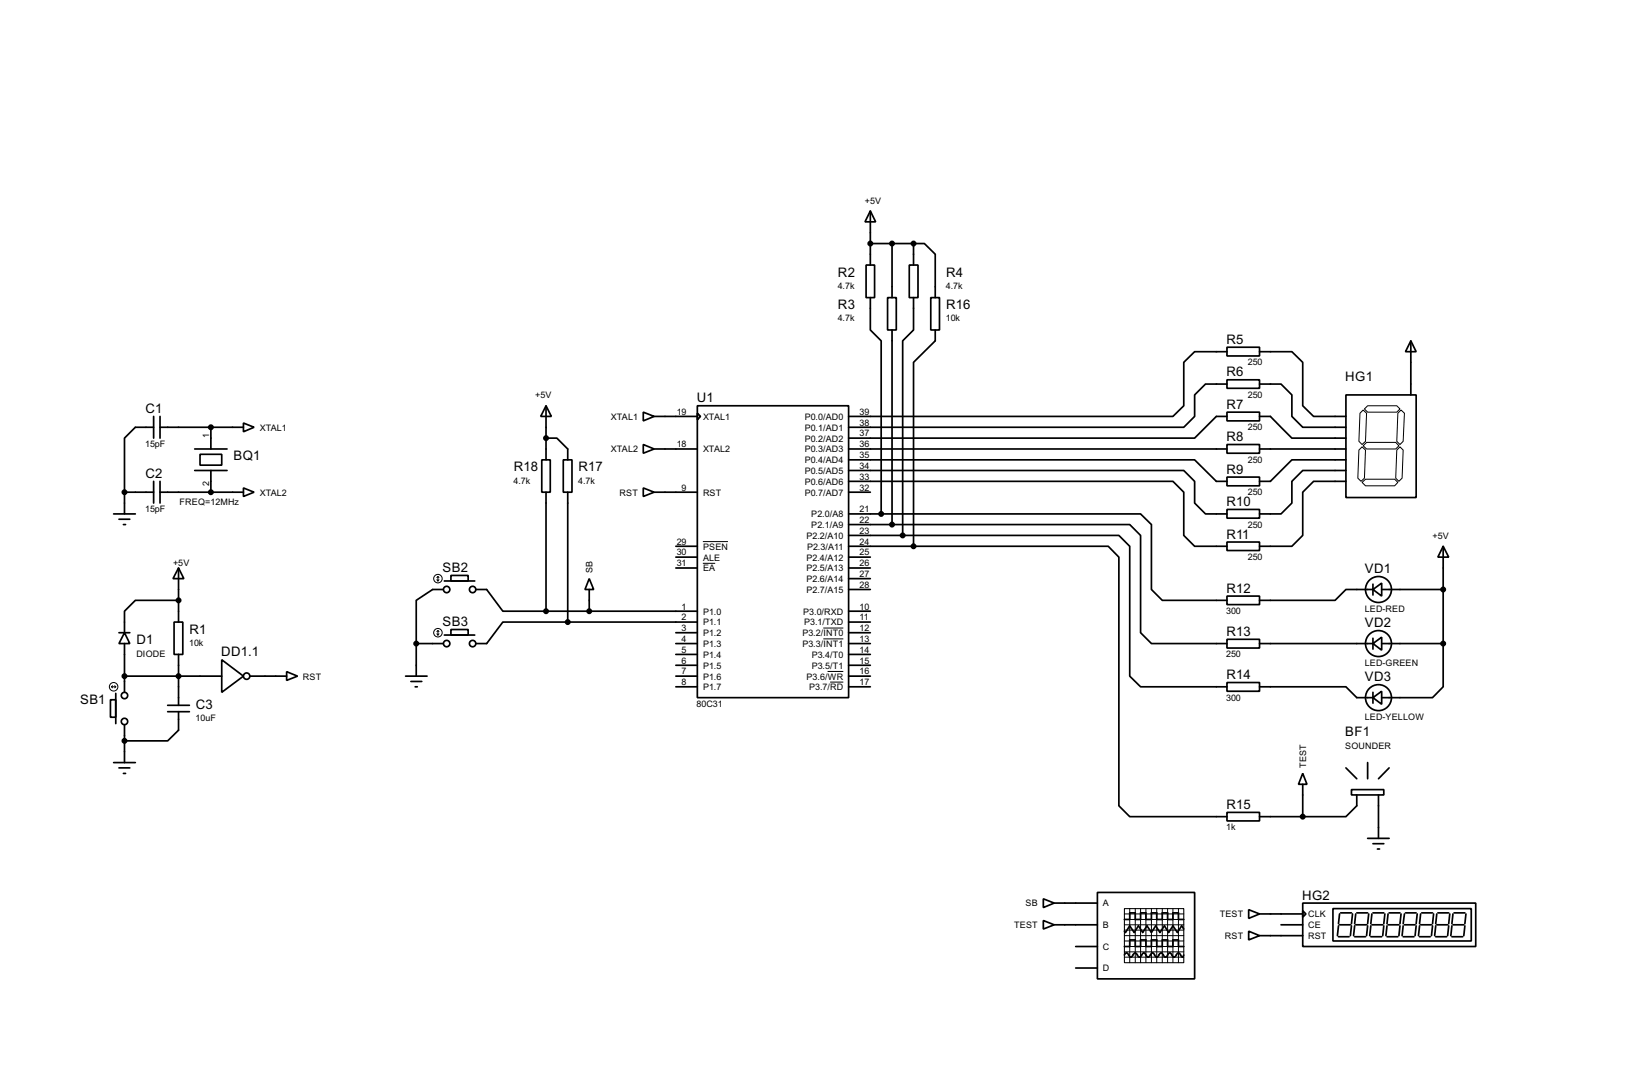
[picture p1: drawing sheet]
<svg xmlns="http://www.w3.org/2000/svg" width="383mm" height="256mm" viewBox="0 0 383 256" stroke-linecap="round" stroke-linejoin="round" font-family="sans-serif">
<g fill="none" stroke="#000" stroke-width=".4">
<path d="M204.5 49.6l1.3 2.5h-2.5zM204.5 49.6v12.7M204.5 57.2h10.2M209.6 57.2v12.7M214.7 57.2h2.5l2.6 2.5v10.2M214.7 57.2v5.1M203.5 62.3h2v7.6h-2zM204.5 69.9v7.6l2.6 2.6v40.6M208.6 69.9h2v7.6h-2zM209.6 77.5v45.7M213.7 62.3h2v7.6h-2zM214.7 69.9v7.6l-2.6 2.6v45.7"/>
<path d="M218.7 69.9h2.1v7.6h-2.1zM219.8 77.5v2.6l-5.1 5v43.2M36.1 97.8v5.1M37.6 97.8v5.1M57.2 99.4l2.5 1-2.5 1zM128.3 95.3l1.3 2.5h-2.5zM128.3 95.3v12.7M151.2 96.8l2.5 1-2.5 1.1zM153.7 97.8h10.2M163.9 95.3h35.5v68.6h-35.5zM163.9 97.1l.7 .7-.7 .8zM288.3 81.6h7.7v2h-7.7z"/>
<path d="M288.3 89.2h7.7v2h-7.7zM288.3 96.8h7.7v2.1h-7.7zM288.3 82.6h-7.6l-2.5 2.5v10.2l-2.6 2.5h-76.2M288.3 90.2h-5l-2.6 2.6v5l-2.5 2.6h-78.8M288.3 97.8h-2.5l-5.1 5.1h-81.3M296 97.8h2.5l5.1 5.1h12.7M296 90.2h5l2.6 2.6v5l2.5 2.6h10.2M296 82.6h7.6l2.5 2.5v10.2l2.6 2.5h7.6M316.3 92.8h16.5v24.1h-16.5zM331.5 80.1l1.3 2.5h-2.5zM331.5 80.1v12.7M29.3 115.6h6.8"/>
<path d="M29.3 115.6v5.1M36.1 100.4h-4.3l-2.5 2.5v12.7M36.1 113.1v5.1M37.6 100.4h19.6M37.6 115.6h19.6M37.6 113.1v5.1M45.8 105.5h7.6M45.8 110.5h7.6M47 106.7h5.1v2.6h-5.1zM49.6 100.4v5.1M49.6 110.5v5.1M57.2 114.6l2.5 1-2.5 1z"/>
<path d="M127.3 108h2v7.6h-2zM128.3 102.9h2.6l2.5 2.6v2.5M128.3 115.6v28M132.4 108h2v7.6h-2zM133.4 115.6v30.5M151.2 104.4l2.5 1.1-2.5 1zM151.2 114.6l2.5 1-2.5 1zM153.7 115.6h10.2M153.7 105.5h10.2M199.4 108h81.3l5.1 5.1h2.5M199.4 110.5h78.8l2.5 2.6v5.1l2.6 2.5h5M199.4 113.1h76.2l2.6 2.5v10.2l2.5 2.5h7.6"/>
<path d="M199.4 115.6h5.1M199.4 105.5h88.9M288.3 104.4h7.7v2.1h-7.7zM288.3 112.1h7.7v2h-7.7zM288.3 119.7h7.7v2h-7.7zM296 105.5h20.3M316.3 108h-12.7l-5.1 5.1h-2.5M316.3 110.5h-10.2l-2.5 2.6v5.1l-2.6 2.5h-5M316.3 113.1h-7.6l-2.6 2.5v10.2l-2.5 2.5h-7.6M26.7 120.7h5.1M28 122h2.5M29 123.2h.5"/>
<path d="M42 133.4l1.2 2.5h-2.5zM42 133.4v12.7M104.2 138.5h-2.5l-3.9 2.5v10.2M104.4 136.5h7.2M106 135.2h4v1.3h-4zM111.8 138.5h2.6l3.8 5.1h10.1M138.5 135.9l1 2.6h-2zM138.5 138.5v5.1M158.8 128.3h5.1M158.8 130.9h5.1M158.8 133.4h5.1M199.4 120.7h7.7"/>
<path d="M199.4 123.2h10.2M199.4 125.8h12.7M199.4 138.5h5.1M199.4 128.3h15.3M199.4 130.9h5.1M199.4 133.4h5.1M199.4 135.9h5.1M207.1 120.7h60.9l2.6 2.5v15.3l2.5 2.5h15.2M209.6 123.2h55.9l2.5 2.6v22.8l2.6 2.6h17.7M212.1 125.8h50.8l2.6 2.5v30.5l2.5 2.5h20.3M214.7 128.3h45.7l2.5 2.6v58.4l2.6 2.5h22.8M288.3 127.3h7.7v2h-7.7z"/>
<path d="M322.6 138.5l2.1-1.5v3zM322.6 138.5h-6.3l-2.6 2.5h-17.7M322.6 137.2v2.6M324.7 138.5h14.4M339.1 128.3l1.3 2.6h-2.5zM339.1 128.3v22.9M28 148.6h2.5M29.3 148.6l1.2 2.6h-2.5zM29.3 151.2v11.4M29.3 158.8h22.8M40.9 146.1h2.1v7.6h-2.1zM42 141h-10.2l-2.5 2.6v5"/>
<path d="M42 153.7v12M52.1 155l5.1 3.8-5.1 3.8zM58.7 158.8h8.7M67.4 157.8l2.5 1-2.5 1zM95.3 158.8h5.1M97.8 151.2h6.4M97.8 151.2v7.6M104.4 149.2h7.2M106 147.9h4v1.3h-4zM128.3 143.6h35.6M133.4 146.1h-15.2l-3.8 5.1h-2.6M133.4 146.1h30.5"/>
<path d="M158.8 151.2h5.1M158.8 158.8h5.1M158.8 148.6h5.1M158.8 153.7h5.1M158.8 156.3h5.1M199.4 151.2h5.1M199.4 158.8h5.1M199.4 146.1h5.1M199.4 143.6h5.1M199.4 148.6h5.1M199.4 153.7h5.1M199.4 156.3h5.1"/>
<path d="M288.3 140h7.7v2h-7.7zM288.3 150.2h7.7v2h-7.7zM296 151.2h26.6M322.6 151.2l2.1-1.5v3zM322.6 149.9v2.6M324.7 151.2h14.4M339.1 151.2v10.1l-2.5 2.6h-11.9M26 164.4h1.2v4.1h-1.2zM26.7 179.1h5.1M27.2 162.9v7.1M29.3 170.2v8.9M39.4 167.2h5.1"/>
<path d="M39.4 165.7h5.1M42 167.2v4.3l-2.6 2.5h-10.1M96.6 160.1h2.5M97.6 161.3h.5M158.8 161.3h5.1M199.4 161.3h5.1M288.3 160.3h7.7v2.1h-7.7zM296 161.3h20.3l2.5 2.6h3.8M321.4 179.1v3.8M322.6 163.9l2.1-1.5v3zM322.6 162.6v2.6M28 180.4h2.5"/>
<path d="M29 181.7h.5M288.3 190.8h7.7v2h-7.7zM296 191.8h10.1M306.1 181.7l1 2.5h-2zM306.1 184.2v7.6M316.3 180.4l2.5 2.5M317.6 185.5h7.6v1.2h-7.6zM318.8 186.7v2.6l-2.5 2.5h-10.2M321.4 196.9h5M322.6 198.2h2.6M323.7 199.4h.5M323.9 186.7v10.2"/>
<path d="M326.4 180.4l-2.5 2.5M245.2 216.2l2.5 1-2.5 1zM245.2 211.1l2.5 1-2.5 1.1zM247.7 217.2h10.2M247.7 212.1h10.2M257.9 209.6h22.8v20.3h-22.8zM264.2 216h1.3v-1.6h1.3v1.6h1.2v-1.6h1.3v1.6h1.3v-1.6h1.2v1.6h1.3v-1.6h1.3v1.6h1.2v-1.6h1.3v1.6h1.3M278.2 218.2l-.5-.7-1 1.5-1.1-1.5-1 1.5-1-1.5-1 1.5-1-1.5-1 1.5-1.1-1.5-1 1.5-1-1.5-1 1.5-1-1.5-1 1.5-.3-.3M293.4 213.7l2.6 1-2.6 1zM293.4 218.7l2.6 1.1-2.6 1zM296 214.7h10.1M296 219.8h10.1"/>
<path d="M301 217.2h5.1M306.1 212.1h40.7v10.2h-40.7zM306.1 213.9l.8 .8-.8 .7zM313.2 213.4h32.5v7.6h-32.5zM314.5 217.5l-.2 2.3M314.8 217.2h2.5M314.8 214.7l-.3 2.3M315 214.4h2.6M317.6 217.5l-.3 2.3M317.8 214.7l-.2 2.3M318.3 217.5l-.2 2.3M318.6 217.2h2.5"/>
<path d="M318.6 214.7l-.3 2.3M318.8 214.4h2.6M321.4 217.5l-.3 2.3M321.6 214.7l-.2 2.3M322.1 217.5l-.2 2.3M322.4 217.2h2.5M322.4 214.7l-.3 2.3M322.6 214.4h2.6M325.2 217.5l-.3 2.3M325.4 214.7l-.2 2.3M325.9 217.5l-.2 2.3M326.2 217.2h2.5"/>
<path d="M326.2 214.7l-.3 2.3M326.4 214.4h2.6M329 217.5l-.3 2.3M329.2 214.7l-.2 2.3M329.7 217.5l-.2 2.3M330 217.2h2.5M330 214.7l-.3 2.3M330.3 214.4h2.5M332.8 217.5l-.3 2.3M333 214.7l-.2 2.3M333.6 217.5l-.3 2.3M333.8 217.2h2.6"/>
<path d="M333.8 214.7l-.2 2.3M334.1 214.4h2.5M336.6 217.5l-.2 2.3M336.9 214.7l-.3 2.3M337.4 217.5l-.3 2.3M337.6 217.2h2.6M337.6 214.7l-.2 2.3M337.9 214.4h2.5M340.4 217.5l-.2 2.3M340.7 214.7l-.3 2.3M341.2 217.5l-.3 2.3M341.4 217.2h2.6"/>
<path d="M341.4 214.7l-.2 2.3M341.7 214.4h2.5M344.2 217.5l-.2 2.3M344.5 214.7l-.3 2.3M252.8 222.3h5.1M252.8 227.4h5.1M264.2 224.3l.5-.5 1 1 .5-.5a.54 .54 0 0 1 .8-.4l.2 .3a.58 .58 0 0 0 .6 .6 .58 .58 0 0 0 .5-.6l.5-.4 .5 .5a.54 .54 0 0 0 .7 .4l.8-.9 1 1 .5-.5a.54 .54 0 0 1 .8-.4l.8 .9 1-1 .7 .9a.6 .6 0 0 0 .9-.5l.4-.4 1 1 .3-.5M264.2 222.3h1.3v-1.5h1.3v1.5h1.2v-1.5h1.3v1.5h1.3v-1.5h1.2v1.5h1.3v-1.5h1.3v1.5h1.2v-1.5h1.3v1.5h1.3M314.5 220h2.5M318.3 220h2.6M322.1 220h2.6M325.9 220h2.6"/>
<path d="M329.7 220h2.6M333.6 220h2.5M337.4 220h2.5M341.2 220h2.5"/>
<circle cx="104.9" cy="138.5" r=".75"/>
<circle cx="111" cy="138.5" r=".75"/>
<circle cx="323.9" cy="138.5" r="3.1"/>
<circle cx="57.9" cy="158.8" r=".75"/>
<circle cx="104.9" cy="151.2" r=".75"/>
<circle cx="111" cy="151.2" r=".75"/>
<circle cx="323.9" cy="151.2" r="3.1"/>
<circle cx="29.2" cy="163.4" r=".75"/>
<circle cx="29.2" cy="169.5" r=".75"/>
<circle cx="323.9" cy="163.9" r="3.1"/>
</g>
<g fill="none" stroke="#000" stroke-width=".23">
<path d="M319.6 97.1l.7-.8 .8 .8-.2 6.6-.8 .7-.8-.7zM320.6 96.1l.8-.8h6.8l.8 .8-.8 .7h-6.8zM328.5 97.1l.7-.8 .8 .8-.3 6.6-.7 .7-.8-.7zM319.3 105.7l.8-.7 .8 .7-.3 6.6-.8 .8-.7-.8zM320.1 113.3l.8-.7h6.8l.8 .7-.8 .8h-6.8zM320.3 104.7l.8-.8h6.9l.7 .8-.7 .8h-6.9zM328.2 105.7l.8-.7 .7 .7-.2 6.6-.8 .8-.7-.8zM102.7 136.2l.2 .3M102.9 135.4v1.1M102.9 135.4l.3 .3M102.9 135.4l-.2 .3M103.2 136.2l-.3 .3"/>
<path d="M165.2 132.3h2.9M165.2 127.2h5.9M102.7 148.9l.2 .3M102.9 148.1v1.1M102.9 148.1l.3 .3M102.9 148.1l-.2 .3M103.2 148.9l-.3 .3M193.5 147.5h4.7M193.5 150.1h4.7M194.5 157.7h3.7M26.2 161.3h1M26.2 161.3l.3 .3"/>
<path d="M26.5 161.1l-.3 .2M27 161.1l.2 .2M27.2 161.3l-.2 .3M195.1 160.2h3.1M264.2 217.2h14M264.2 214.7h14M264.2 216h14M264.2 218.5h14M264.2 219.8h14M265.5 213.4v12.7M266.8 213.4v12.7M268 213.4v12.7"/>
<path d="M269.3 213.4v12.7M270.6 213.4v12.7M271.8 213.4v12.7M273.1 213.4v12.7M274.4 213.4v12.7M275.6 213.4v12.7M276.9 213.4v12.7M264.2 221h14M264.2 222.3h14M264.2 223.6h14M264.2 224.8h14"/>
<circle cx="102.9" cy="135.9" r="1"/>
<circle cx="102.9" cy="148.6" r="1"/>
<circle cx="26.7" cy="161.3" r="1"/>
</g>
<g fill="#000" stroke="#000" stroke-width=".4">
<circle cx="204.5" cy="57.2" r=".5"/>
<circle cx="209.6" cy="57.2" r=".5"/>
<circle cx="214.6" cy="57.2" r=".5"/>
<circle cx="29.2" cy="115.6" r=".5"/>
<circle cx="49.5" cy="115.6" r=".5"/>
<circle cx="49.5" cy="100.4" r=".5"/>
<circle cx="128.3" cy="102.9" r=".5"/>
<circle cx="207" cy="120.7" r=".5"/>
<circle cx="209.6" cy="123.2" r=".5"/>
<circle cx="212.1" cy="125.8" r=".5"/>
<circle cx="214.6" cy="128.3" r=".5"/>
<circle cx="339.1" cy="138.5" r=".5"/>
<circle cx="29.2" cy="158.8" r=".5"/>
<circle cx="41.9" cy="141" r=".5"/>
<circle cx="41.9" cy="158.8" r=".5"/>
<circle cx="97.8" cy="151.2" r=".5"/>
<circle cx="128.3" cy="143.6" r=".5"/>
<circle cx="133.4" cy="146.1" r=".5"/>
<circle cx="138.4" cy="143.6" r=".5"/>
<circle cx="339.1" cy="151.2" r=".5"/>
<circle cx="29.2" cy="174" r=".5"/>
<circle cx="306.1" cy="191.8" r=".5"/>
</g>
<path d="M264.2 213.4h14v12.7h-14z" fill="none" stroke="#000" stroke-width=".25"/>
<g font-size="3.5">
<text x="196.9" y="64.9">R2</text>
<text x="222.3" y="64.9">R4</text>
<text x="196.9" y="72.6">R3</text>
<text x="222.3" y="72.6">R16</text>
<text x="288.2" y="80.8">R5</text>
<text x="288.2" y="88.4">R6</text>
<text x="316.1" y="89.5">HG1</text>
<text x="163.7" y="94.5">U1</text>
<text x="34.2" y="97">C1</text>
<text x="288.2" y="96">R7</text>
<text x="288.2" y="103.6">R8</text>
<text x="34.2" y="112.3">C2</text>
<text x="54.9" y="108.2">BQ1</text>
<text x="120.7" y="110.7">R18</text>
<text x="135.9" y="110.7">R17</text>
<text x="288.2" y="111.3">R9</text>
<text x="288.2" y="118.9">R10</text>
<text x="288.2" y="126.5">R11</text>
<text x="104" y="134.4">SB2</text>
<text x="320.7" y="134.6">VD1</text>
<text x="288.2" y="139.2">R12</text>
<text x="44.5" y="148.8">R1</text>
<text x="104" y="147.1">SB3</text>
<text x="288.2" y="149.4">R13</text>
<text x="320.7" y="147.3">VD2</text>
<text x="32.1" y="151.3">D1</text>
<text x="52" y="154.2">DD1.1</text>
<text x="288.2" y="159.5">R14</text>
<text x="320.7" y="160">VD3</text>
<text x="18.9" y="165.3">SB1</text>
<text x="46" y="166.6">C3</text>
<text x="316.1" y="172.9">BF1</text>
<text x="288.2" y="190">R15</text>
<text x="306" y="211.3">HG2</text>
</g>
<g font-size="2.4">
<text x="203.2" y="47.8">+5V</text>
<text x="196.8" y="67.8">4.7k</text>
<text x="222.3" y="67.8">4.7k</text>
<text x="196.8" y="75.5">4.7k</text>
<text x="222.3" y="75.5">10k</text>
<text x="293.2" y="85.8">250</text>
<text x="125.8" y="93.6">+5V</text>
<text x="293.2" y="93.4">250</text>
<text x="61" y="101.2">XTAL1</text>
<text x="143.5" y="98.6">XTAL1</text>
<text x="159" y="97.4">19</text>
<text x="165.2" y="98.6">XTAL1</text>
<text x="189.1" y="98.6">P0.0/AD0</text>
<text x="189.1" y="101.2">P0.1/AD1</text>
<text x="202" y="97.4">39</text>
<text x="202" y="100">38</text>
<text x="293.2" y="101.1">250</text>
<text x="34.1" y="105.1">15pF</text>
<text x="49.2" y="102.9" transform="rotate(-90 49.2 102.9)">1</text>
<text x="143.5" y="106.3">XTAL2</text>
<text x="159" y="105.1">18</text>
<text x="165.2" y="106.3">XTAL2</text>
<text x="189.1" y="103.7">P0.2/AD2</text>
<text x="189.1" y="106.3">P0.3/AD3</text>
<text x="202" y="102.5">37</text>
<text x="202" y="105.1">36</text>
<text x="202" y="107.6">35</text>
<text x="120.7" y="113.6">4.7k</text>
<text x="135.9" y="113.6">4.7k</text>
<text x="189.1" y="108.8">P0.4/AD4</text>
<text x="189.1" y="111.3">P0.5/AD5</text>
<text x="189.1" y="113.9">P0.6/AD6</text>
<text x="202" y="110.1">34</text>
<text x="202" y="112.7">33</text>
<text x="293.2" y="108.7">250</text>
<text x="42.2" y="118.7">FREQ=12MHz</text>
<text x="49.2" y="114.2" transform="rotate(-90 49.2 114.2)">2</text>
<text x="61" y="116.4">XTAL2</text>
<text x="145.6" y="116.4">RST</text>
<text x="160.2" y="115.2">9</text>
<text x="165.2" y="116.4">RST</text>
<text x="189.1" y="116.4">P0.7/AD7</text>
<text x="202" y="115.2">32</text>
<text x="293.2" y="116.3">250</text>
<text x="34.1" y="120.4">15pF</text>
<text x="190.6" y="121.5">P2.0/A8</text>
<text x="190.6" y="124">P2.1/A9</text>
<text x="202" y="120.3">21</text>
<text x="202" y="122.8">22</text>
<text x="202" y="125.4">23</text>
<text x="293.2" y="123.9">250</text>
<text x="159" y="130.5">30</text>
<text x="159" y="127.9">29</text>
<text x="165.2" y="131.7">ALE</text>
<text x="165.2" y="129.1">PSEN</text>
<text x="189.5" y="126.6">P2.2/A10</text>
<text x="189.5" y="131.7">P2.4/A12</text>
<text x="189.6" y="129.1">P2.3/A11</text>
<text x="202" y="127.9">24</text>
<text x="202" y="130.5">25</text>
<text x="293.2" y="131.5">250</text>
<text x="336.6" y="126.6">+5V</text>
<text x="40.7" y="132.9">+5V</text>
<text x="139.3" y="134.6" transform="rotate(-90 139.3 134.6)">SB</text>
<text x="159" y="133">31</text>
<text x="165.2" y="134.2">EA</text>
<text x="189.5" y="134.2">P2.5/A13</text>
<text x="189.5" y="136.7">P2.6/A14</text>
<text x="202" y="133">26</text>
<text x="202" y="135.5">27</text>
<text x="160.2" y="143.2">1</text>
<text x="189.5" y="139.3">P2.7/A15</text>
<text x="202" y="138.1">28</text>
<text x="202" y="143.2">10</text>
<text x="320.7" y="143.7">LED-RED</text>
<text x="160.2" y="145.7">2</text>
<text x="160.2" y="148.2">3</text>
<text x="165.2" y="144.4">P1.0</text>
<text x="165.2" y="146.9">P1.1</text>
<text x="165.2" y="149.4">P1.2</text>
<text x="188.5" y="149.4">P3.2/INT0</text>
<text x="188.7" y="144.4">P3.0/RXD</text>
<text x="188.9" y="146.9">P3.1/TXD</text>
<text x="202" y="145.7">11</text>
<text x="202" y="148.2">12</text>
<text x="288.1" y="144.2">300</text>
<text x="32" y="154.3">DIODE</text>
<text x="44.5" y="151.7">10k</text>
<text x="160.2" y="150.8">4</text>
<text x="160.2" y="153.3">5</text>
<text x="160.2" y="155.9">6</text>
<text x="165.2" y="152">P1.3</text>
<text x="165.2" y="154.5">P1.4</text>
<text x="188.5" y="152">P3.3/INT1</text>
<text x="190.7" y="154.5">P3.4/T0</text>
<text x="202" y="150.8">13</text>
<text x="202" y="153.3">14</text>
<text x="202" y="155.9">15</text>
<text x="288.1" y="154.4">250</text>
<text x="71.2" y="159.6">RST</text>
<text x="160.2" y="158.4">7</text>
<text x="160.2" y="160.9">8</text>
<text x="165.2" y="157.1">P1.5</text>
<text x="165.2" y="159.6">P1.6</text>
<text x="189.5" y="159.6">P3.6/WR</text>
<text x="190.7" y="157.1">P3.5/T1</text>
<text x="202" y="160.9">17</text>
<text x="202" y="158.4">16</text>
<text x="320.7" y="156.4">LED-GREEN</text>
<text x="163.7" y="166.1">80C31</text>
<text x="165.2" y="162.1">P1.7</text>
<text x="190.1" y="162.1">P3.7/RD</text>
<text x="288.1" y="164.6">300</text>
<text x="45.9" y="169.5">10uF</text>
<text x="320.7" y="169.1">LED-YELLOW</text>
<text x="316.1" y="175.8">SOUNDER</text>
<text x="306.9" y="180.3" transform="rotate(-90 306.9 180.3)">TEST</text>
<text x="288.1" y="195">1k</text>
<text x="241" y="212.9">SB</text>
<text x="259.1" y="212.9">A</text>
<text x="286.6" y="215.5">TEST</text>
<text x="307.4" y="215.5">CLK</text>
<text x="238.3" y="218">TEST</text>
<text x="259.1" y="218">B</text>
<text x="287.8" y="220.6">RST</text>
<text x="307.4" y="220.6">RST</text>
<text x="307.4" y="218">CE</text>
<text x="259.1" y="223.1">C</text>
<text x="259.1" y="228.2">D</text>
</g>
</svg>
